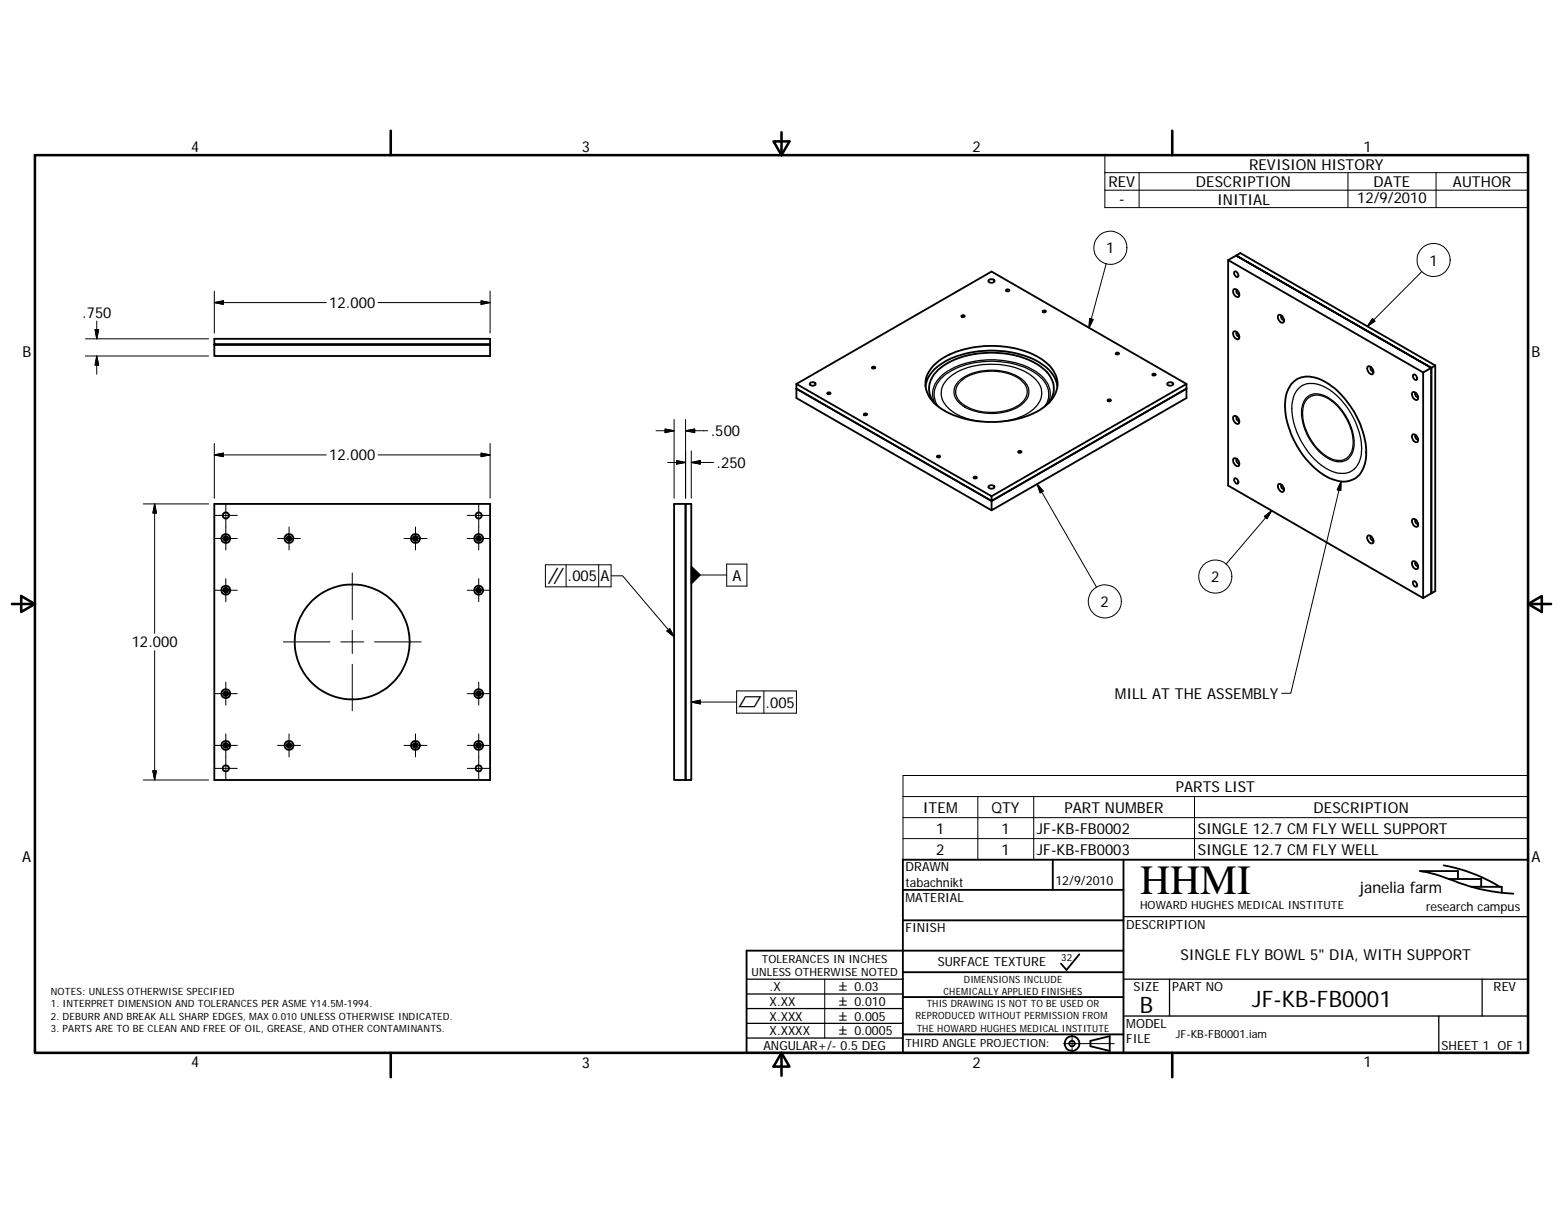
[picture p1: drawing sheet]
<svg xmlns="http://www.w3.org/2000/svg" width="279mm" height="216mm" viewBox="0 0 279 216" stroke-linecap="round" stroke-linejoin="round" font-family="sans-serif">
<g fill="none" stroke="#000" stroke-width=".33">
<path d="M171.9 56.4a.29 .29 0 0 1 .3-.1 .29 .29 0 0 1 .2 .3 .32 .32 0 0 1-.5-.2zM176.8 50.1a.6 .6 0 0 1 1 .2 .59 .59 0 0 1-.6 .2 .59 .59 0 0 1-.5-.4zM179.9 51.8a.26 .26 0 0 1 .3-.1 .26 .26 0 0 1 .1 .3 .27 .27 0 0 1-.3 .1 .27 .27 0 0 1-.1-.3zM186.4 55.5a.28 .28 0 0 1 .4 0 .28 .28 0 0 1 .1 .3 .28 .28 0 0 1-.3 0 .28 .28 0 0 1-.2-.3zM219.5 46.5v40.3l34.9 20.1M220.5 59.3a.86 .86 0 0 1 1 1.1 .51 .51 0 0 1-.5 .2 .51 .51 0 0 1-.4-.4l-.2-.5zM220.5 51.8a.73 .73 0 0 1 1 .8 .41 .41 0 0 1-.2 .5 .41 .41 0 0 1-.5-.2 1 1 0 0 1-.3-1.1zM220.6 48.6a.56 .56 0 0 1 .7 .2 .56 .56 0 0 1-.1 .7 .75 .75 0 0 1-.6-.9zM221.1 59.4a.44 .44 0 0 0 0 .5 .44 .44 0 0 0 .4 .2M221.1 51.8a.45 .45 0 0 0 0 .5 .45 .45 0 0 0 .4 .2M228.5 56.4a.83 .83 0 0 1 .9 .3 .83 .83 0 0 1 0 .9 .89 .89 0 0 1-.9-1.1zM229.1 56.4a.45 .45 0 0 0 0 .5 .45 .45 0 0 0 .4 .2"/>
<path d="M38.3 60.6h49.3v3h-49.3v-2h49.3h-49.3zM142.4 69.5l34.8 20M142.4 68.6v2.5l34.8 20.1M142.4 68.6l34.8 20.1M144.8 68.5a.52 .52 0 0 1 .6-.2 .52 .52 0 0 1 .4 .5 .6 .6 0 0 1-1-.2zM147.9 70.3a.26 .26 0 0 1 .3-.2 .26 .26 0 0 1 .1 .3l-.2 .1zM154.5 74a.29 .29 0 0 1 .3-.1 .29 .29 0 0 1 .2 .3 .29 .29 0 0 1-.4 0 .29 .29 0 0 1-.1-.2zM155.9 65.7a.29 .29 0 0 1 .3-.2 .29 .29 0 0 1 .2 .3 .31 .31 0 0 1-.3 .1 .31 .31 0 0 1-.2-.2zM165.4 69a6.6 6.6 0 0 1 4.1-4.7 18.4 18.4 0 0 1 16.4 .6 6 6 0 0 1 3.1 4.1M166.8 65.4a14.2 14.2 0 0 1 9.8-3.6 15.9 15.9 0 0 1 10.5 3.1 4.5 4.5 0 0 1 .4 7.1 14.9 14.9 0 0 1-10 3.4 15.6 15.6 0 0 1-10.3-3.2 4.5 4.5 0 0 1-.4-6.8zM187.5 72a4.2 4.2 0 0 0-1-6.1 16.1 16.1 0 0 0-12.8-2.5 10.9 10.9 0 0 0-6.9 3.8 4 4 0 0 0 .2 4.8M198 71.5a.26 .26 0 0 1 .4-.2 .26 .26 0 0 1 .1 .4 .28 .28 0 0 1-.3 0 .28 .28 0 0 1-.2-.2z"/>
<path d="M199.6 63a.23 .23 0 0 1 .3 0 .23 .23 0 0 1 0 .3 .23 .23 0 0 1-.3 .1 .23 .23 0 0 1 0-.4zM206 66.8a.28 .28 0 0 1 .4 0 .28 .28 0 0 1 .1 .3 .28 .28 0 0 1-.3 0 .28 .28 0 0 1-.2-.3zM208.7 68.5a.62 .62 0 0 1 1 .2 .59 .59 0 0 1-.6 .3 .59 .59 0 0 1-.4-.4zM212.1 68.6l-34.9-20.1-34.8 20.1M212.1 68.6v2.5l-34.9 20.1v-1.7M212.1 68.6l-34.9 20.1M220.5 74.4a.86 .86 0 0 1 1 1.1 .51 .51 0 0 1-.5 .2 .51 .51 0 0 1-.4-.4l-.2-.5zM221.1 74.5a.44 .44 0 0 0 0 .5 .44 .44 0 0 0 .4 .2M231 68.4a4.2 4.2 0 0 1 4.9-.7 15.3 15.3 0 0 1 8.3 14.2 4.4 4.4 0 0 1-2.9 4 6.4 6.4 0 0 1-5.4-1.6 16 16 0 0 1-6.2-12.3 5.5 5.5 0 0 1 1.3-3.6zM244.5 65.6a.86 .86 0 0 1 1 1 .51 .51 0 0 1-.6 .3 .51 .51 0 0 1-.3-.5l-.2-.5zM245.1 65.6a.42 .42 0 0 0 0 .5 .42 .42 0 0 0 .4 .2M252.5 77.7a.83 .83 0 0 1 .9 .3 .83 .83 0 0 1 0 1 .88 .88 0 0 1-.9-1.3z"/>
<path d="M252.5 70.1a.85 .85 0 0 1 .9 .4 .85 .85 0 0 1-.1 1 .98 .98 0 0 1-.8-1.4zM252.7 66.9a.6 .6 0 0 1 .5 .4 .6 .6 0 0 1-.1 .6 .7 .7 0 0 1-.4-1zM253.1 77.8a.45 .45 0 0 0 0 .5 .45 .45 0 0 0 .4 .2M253.1 70.2a.46 .46 0 0 0 0 .5 .46 .46 0 0 0 .4 .3M255.9 65.7l-1.5 .9M255.9 65.7v40.3l-1.5 .9v-40.3M256.6 65.3v40.3l-.7 .4v-40.3M256.6 65.3l-34.9-20.1-.7 .5 34.9 20-34.9-20-1.5 .8 34.9 20.1M256.6 65.3l-.7 .4M38.3 90.1h49.3v49.3h-49.3zM120.5 90.1h3.1v49.3h-1v-49.3v49.3h-2.1zM167.5 81.5a.27 .27 0 0 1 .4-.1 .27 .27 0 0 1 .1 .3 .27 .27 0 0 1-.3 .1 .27 .27 0 0 1-.2-.3z"/>
<path d="M174.1 85.2a.27 .27 0 0 1 .3 0 .27 .27 0 0 1 .2 .2 .27 .27 0 0 1-.3 .1 .27 .27 0 0 1-.2-.2zM176.8 86.9a.59 .59 0 0 1 1 .2 .6 .6 0 0 1-1.1-.1zM177.2 88.7v.8l34.9-20-34.9 20M182.1 80.6a.26 .26 0 0 1 .3 0 .26 .26 0 0 1 .1 .3 .24 .24 0 0 1-.3 0 .24 .24 0 0 1-.1-.3zM220.5 82a.84 .84 0 0 1 .9 .4 .84 .84 0 0 1 0 .9 1.02 1.02 0 0 1-.9-1.3zM220.6 85.6a.56 .56 0 0 1 .7 .2 .56 .56 0 0 1-.1 .7 .77 .77 0 0 1-.6-.9zM221.1 82a.44 .44 0 0 0 0 .5 .44 .44 0 0 0 .4 .3M228.5 86.6a.81 .81 0 0 1 1 .9 .42 .42 0 0 1-.4 .4 .42 .42 0 0 1-.4-.4l-.2-.4zM229.1 86.7a.44 .44 0 0 0 0 .4 .44 .44 0 0 0 .4 .3M244.5 95.8a.86 .86 0 0 1 1 1.1 .51 .51 0 0 1-.6 .2 .51 .51 0 0 1-.3-.5l-.2-.4zM245.1 95.9a.44 .44 0 0 0 0 .4 .44 .44 0 0 0 .4 .3M252.5 92.8a.84 .84 0 0 1 .9 .4 .84 .84 0 0 1 0 .9 .9 .9 0 0 1-.9-1.3z"/>
<path d="M253.1 92.9a.45 .45 0 0 0 0 .5 .45 .45 0 0 0 .4 .2M252.5 100.4a.72 .72 0 0 1 1 .8 .41 .41 0 0 1-.2 .5 .41 .41 0 0 1-.6-.2 1.04 1.04 0 0 1-.2-1.1zM252.6 103.9a.56 .56 0 0 1 .6 .3 .56 .56 0 0 1-.1 .7 .76 .76 0 0 1-.5-1zM253.1 100.5a.46 .46 0 0 0 0 .4 .46 .46 0 0 0 .4 .3M161.4 159h39.4M188.2 153.6v5.4M200.8 153.6v34.6M258.1 154.7a29.9 29.9 0 0 1 10 3.8M259 157.1h5.8v1.4M260.6 157.1v-1.4h-6.7l.5 .1a53.9 53.9 0 0 1 8 2.5l4.2 1 3.9 .4M263 158.5h5.5v1.1M161.4 173.8h39.4"/>
<path d="M161.4 178.2h39.4M161.4 164.5h39.4M192.9 170.6l-2.3 2.8-.9-1.2M200.8 169.9h-67.3v18.3h139.7v-34.6h-111.8v34.6M161.4 184.9h39.4M194.9 186l3.5-.8v2.6l-3.5-.8z"/>
<circle cx="40.4" cy="96.2" r=".79"/>
<circle cx="40.4" cy="96.2" r=".29"/>
<circle cx="40.4" cy="96.2" r=".41"/>
<circle cx="40.4" cy="92.1" r=".54"/>
<circle cx="51.7" cy="96.2" r=".8"/>
<circle cx="51.7" cy="96.2" r=".29"/>
<circle cx="51.7" cy="96.2" r=".41"/>
<circle cx="74.2" cy="96.2" r=".42"/>
<circle cx="74.3" cy="96.2" r=".8"/>
<circle cx="74.3" cy="96.2" r=".29"/>
<circle cx="85.6" cy="96.2" r=".42"/>
<circle cx="85.6" cy="96.2" r=".8"/>
<circle cx="85.6" cy="96.2" r=".29"/>
<circle cx="85.6" cy="92.1" r=".54"/>
<circle cx="40.4" cy="105.5" r=".79"/>
<circle cx="40.4" cy="105.5" r=".4"/>
<circle cx="40.4" cy="105.5" r=".29"/>
<circle cx="63" cy="114.7" r="10.3"/>
<circle cx="85.5" cy="105.5" r=".41"/>
<circle cx="85.6" cy="105.5" r=".8"/>
<circle cx="85.6" cy="105.5" r=".29"/>
<circle cx="40.4" cy="133.2" r=".79"/>
<circle cx="40.4" cy="124" r=".79"/>
<circle cx="40.4" cy="124" r=".29"/>
<circle cx="40.4" cy="133.2" r=".29"/>
<circle cx="40.4" cy="133.2" r=".41"/>
<circle cx="40.4" cy="124" r=".41"/>
<circle cx="40.4" cy="137.3" r=".54"/>
<circle cx="51.7" cy="133.2" r=".8"/>
<circle cx="51.7" cy="133.2" r=".29"/>
<circle cx="51.7" cy="133.2" r=".41"/>
<circle cx="74.2" cy="133.2" r=".42"/>
<circle cx="74.3" cy="133.2" r=".8"/>
<circle cx="74.3" cy="133.2" r=".29"/>
<circle cx="85.6" cy="133.2" r=".42"/>
<circle cx="85.6" cy="124" r=".42"/>
<circle cx="85.6" cy="124" r=".8"/>
<circle cx="85.6" cy="133.2" r=".8"/>
<circle cx="85.6" cy="124" r=".29"/>
<circle cx="85.6" cy="133.2" r=".29"/>
<circle cx="85.6" cy="137.3" r=".54"/>
<circle cx="191.6" cy="186.5" r="1.31"/>
<circle cx="191.6" cy="186.5" r=".49"/>
</g>
<g fill="none" stroke="#000" stroke-width=".18">
<path d="M197.5 27.7h75.7v9.4h-75.7zM197.5 30.9h75.7M197.5 34h75.7M203.6 30.9v6.2M241 30.9v6.2M256.7 30.9v6.2M17 58.9h.6l-.3 1.7zM17.3 57.4v3.2M38.3 54.1l1.6-.3v.6zM38.3 52v7.5M58.3 54.1h-20M67.6 54.1h20"/>
<path d="M86 53.8l1.6 .3-1.6 .3zM87.6 52v7.5M194.8 56.9l.6 .2-.7 1.5zM197.7 47.1l-3 11.5M245.3 56.9l.5 .5-1.4 .9zM254.2 48.5l-9.8 9.8M15.3 60.6h22M15.3 63.6h22M17.3 63.6l.3 1.7h-.6zM17.3 63.6v3.3M38.3 79.2v9.8M87.6 79.2v9.8"/>
<path d="M117.3 77h3.2M118.9 76.7l1.6 .3-1.6 .3zM120.5 75v14M122.6 77l1.6-.3v.6zM122.6 75v14M126.5 77h-3.9M25.6 90.1h11.7M27.6 90.1v23.1M27.6 90.1l.4 1.6h-.7zM38.3 92.1h4.1M38.3 96.2h4.1M38.3 81.3l1.6-.3v.6z"/>
<path d="M38.3 81.3h20M40.2 95.9a.39 .39 0 0 1 .5 .3 .39 .39 0 0 1-.5 .4M40.4 90.1v8.2M49.6 96.2h4.1M51.5 95.9a.39 .39 0 0 1 .5 .3 .39 .39 0 0 1-.5 .4M51.7 94.2v4.1M72.2 96.2h4.1M74.1 95.9a.39 .39 0 0 1 .6 .3 .39 .39 0 0 1-.6 .4M74.3 94.2v4.1M83.5 96.2h4.1M83.5 92.1h4.1M85.4 95.9a.39 .39 0 0 1 .6 .3 .39 .39 0 0 1-.6 .4"/>
<path d="M85.6 90.1v8.2M86 81l1.6 .3-1.6 .3zM87.6 81.3h-20M119.3 82.7h3.3M120.9 82.3l1.7 .4-1.7 .3zM123.6 82.7l1.6-.4v.7zM123.6 82.7h4M123.6 80.6v8.4M185.4 86.5l1.1 1.3-.6 .3zM185.4 86.5l10.6 18.4M226 92.3l1.3-1-.8 1.4zM227.3 91.3l-8.1 9.5"/>
<path d="M239.7 86.1l-9 37.8h-1.6M239.7 86.1v1.6l-.7-.2zM27.6 116.3v23.1M38.3 105.5h4.1M40.2 105.2a.39 .39 0 0 1 .5 .3 .39 .39 0 0 1-.5 .3M40.4 103.4v4.1M50.7 114.7h8.3M60.9 114.7h4.1M63 102.4v8.3M63 112.7v4.1M63 118.7v8.3M67 114.7h8.3"/>
<path d="M83.5 105.5h4.1M85.4 105.2a.39 .39 0 0 1 .6 .3 .39 .39 0 0 1-.6 .3M85.6 103.4v4.1M97.5 100.9h11.7v4h-11.7zM101.2 100.9v4M107 100.9v4M109.2 102.9h2.1l9.2 10.9M119.2 112.8l.5-.4 .8 1.4zM125.2 102.8h4.7M129.9 100.8h3.6v4h-3.6zM25.6 139.4h11.7M27.3 137.8h.7l-.4 1.6z"/>
<path d="M38.3 137.3h4.1M38.3 133.2h4.1M38.3 124h4.1M40.2 123.7a.39 .39 0 0 1 .5 .3 .39 .39 0 0 1-.5 .3M40.2 132.9a.39 .39 0 0 1 .5 .3 .39 .39 0 0 1-.5 .4M40.4 121.9v4.1M40.4 131.2v8.2M49.6 133.2h4.1M51.5 132.9a.39 .39 0 0 1 .5 .3 .39 .39 0 0 1-.5 .4M51.7 131.2v4.1M72.2 133.2h4.1M74.1 132.9a.39 .39 0 0 1 .6 .3 .39 .39 0 0 1-.6 .4"/>
<path d="M74.3 131.2v4.1M83.5 133.2h4.1M83.5 124h4.1M83.5 137.3h4.1M85.4 123.7a.39 .39 0 0 1 .6 .3 .39 .39 0 0 1-.6 .3M85.4 132.9a.39 .39 0 0 1 .6 .3 .39 .39 0 0 1-.6 .4M85.6 121.9v4.1M85.6 131.2v8.2M123.6 125.5l1.6-.4v.7zM123.6 125.5h8.1M131.7 123.5h10.7v4h-10.7zM136.5 123.5v4"/>
<path d="M161.4 138.6h111.8v15h-111.8zM161.4 142.4h111.8M161.4 146.1h111.8M161.4 149.9h111.8M174.8 142.4v11.2M184.8 142.4v11.2M213.5 142.4v11.2M147.4 175v10.5M190.1 186.5h9.1M191.6 185v3"/>
<circle cx="198.5" cy="44.3" r="2.96"/>
<circle cx="256.3" cy="46.5" r="2.96"/>
<circle cx="197.5" cy="107.5" r="2.96"/>
<circle cx="217.2" cy="103.1" r="2.96"/>
</g>
<g fill="none" stroke="#000" stroke-width=".23">
<path d="M167.2 72.2a3.9 3.9 0 0 1 1-4.9 14.5 14.5 0 0 1 11.5-2.8 10.9 10.9 0 0 1 7.1 3.4 3.7 3.7 0 0 1 .4 4.3M167.7 72.6a3.9 3.9 0 0 1 1.1-5.5 15.3 15.3 0 0 1 13-1.9 7.8 7.8 0 0 1 5.5 4.2 3.7 3.7 0 0 1-.5 3.2M171.4 68.1a9.7 9.7 0 0 1 9.4-1.3 4.2 4.2 0 0 1 3.1 2.9 3.3 3.3 0 0 1-2.1 3.2 10.5 10.5 0 0 1-9.7-.4 2.73 2.73 0 0 1-.9-4.1zM171.7 68.2a9.2 9.2 0 0 1 8.2-1.5 4.8 4.8 0 0 1 3.7 2.9 3.2 3.2 0 0 1-2.3 3.3 9.6 9.6 0 0 1-9.5-.9 2.43 2.43 0 0 1-.1-3.8zM175.5 75.4a9.2 9.2 0 0 1-6.6-3.2 3.4 3.4 0 0 1 1-4.9 13.3 13.3 0 0 1 11.1-1.7 7.2 7.2 0 0 1 5 3.6 3.8 3.8 0 0 1-2 4.5 11.3 11.3 0 0 1-5 1.7M232 69.6a3.9 3.9 0 0 1 5-.4 13.5 13.5 0 0 1 6.4 11.4 3.6 3.6 0 0 1-3.2 4 7.6 7.6 0 0 1-5.7-3 13.2 13.2 0 0 1-3.5-9.5l.4-1.6zM233.7 71.3a2.89 2.89 0 0 1 3.6-.1 9.9 9.9 0 0 1 4.6 8.5 2.64 2.64 0 0 1-1.5 2.4 2.64 2.64 0 0 1-2.8-.3 9.7 9.7 0 0 1-4.7-8.7l.3-1zM233.7 70.9a3.2 3.2 0 0 1 3.8 .2 10.1 10.1 0 0 1 4.5 8.9 2.68 2.68 0 0 1-4.1 2.2 10.1 10.1 0 0 1-5.2-9.3l.3-1zM133.5 177.7h27.9M133.5 175h27.9M200.8 163.8h72.4M200.8 175h72.4"/>
<path d="M209.1 175v6.6M264.9 175v6.6M133.5 185.5h27.9M133.5 182.9h27.9M133.5 180.3h27.9M200.8 181.6h72.4M257.2 181.6v6.6"/>
</g>
<g fill="none" stroke="#000" stroke-width=".46">
<path d="M6.2 27.7h267v160.5h-267zM69.8 23.4v4.3M138.3 25.3h2.8l-1.4 2.4zM139.7 23.6v4.1M209.5 23.4v4.3M2.1 108h4.1M3.8 106.5l2.4 1.5-2.4 1.4zM273.2 108l2.4-1.5v2.9zM273.2 108h4.1M69.8 188.2v4.3M139.7 188.2l1.4 2.4h-2.8zM139.7 188.2v4.1"/>
<path d="M209.5 188.2v4.3"/>
</g>
<g fill="#000" stroke="#000" stroke-width=".18">
<path d="M17 58.9h.6l-.3 1.7zM38.3 54.1l1.6-.3v.6zM86 53.8l1.6 .3-1.6 .3zM194.8 56.9l.6 .2-.7 1.5zM245.3 56.9l.5 .5-1.4 .9zM17.3 63.6l.3 1.7h-.6zM118.9 76.7l1.6 .3-1.6 .3zM122.6 77l1.6-.3v.6zM27.6 90.1l.4 1.6h-.7zM38.3 81.3l1.6-.3v.6zM86 81l1.6 .3-1.6 .3zM120.9 82.3l1.7 .4-1.7 .3z"/>
<path d="M123.6 82.7l1.6-.4v.7zM185.4 86.5l1.1 1.3-.6 .3zM226 92.3l1.3-1-.8 1.4zM239.7 86.1v1.6l-.7-.2zM119.2 112.8l.5-.4 .8 1.4zM123.6 101.2l1.6 1.6-1.6 1.6zM27.3 137.8h.7l-.4 1.6zM123.6 125.5l1.6-.4v.7z"/>
</g>
<text font-size="7.4" x="203.8" y="159.7">HHMI</text>
<g font-size="4.1">
<text x="203.7" y="181">B</text>
<text x="223.8" y="180">JF-KB-FB0001</text>
</g>
<text font-size="2.8" x="243.1" y="159.6">janelia farm</text>
<g font-size="2.7">
<text x="34.2" y="27.1">4</text>
<text x="104" y="27.1">3</text>
<text x="173.9" y="27.1">2</text>
<text x="243.7" y="27.1">1</text>
<text x="198.1" y="33.4">REV</text>
<text x="213.8" y="33.4">DESCRIPTION</text>
<text x="223.3" y="30.3">REVISION HISTORY</text>
<text x="245.5" y="33.4">DATE</text>
<text x="259.7" y="33.4">AUTHOR</text>
<text x="200.1" y="36.4">-</text>
<text x="217.6" y="36.6">INITIAL</text>
<text x="242.6" y="36.4">12/9/2010</text>
<text x="197.7" y="45.3">1</text>
<text x="255.5" y="47.5">1</text>
<text x="14.7" y="56.9">.750</text>
<text x="58.8" y="55.1">12.000</text>
<text x="4" y="63.8">B</text>
<text x="273.8" y="63.8">B</text>
<text x="127" y="78">.500</text>
<text x="58.8" y="82.3">12.000</text>
<text x="128.1" y="83.7">.250</text>
<text x="101.5" y="103.9">.005</text>
<text x="107.3" y="103.9">A</text>
<text x="130.9" y="103.8">A</text>
<text x="216.5" y="104.1">2</text>
<text x="196.7" y="108.5">2</text>
<text x="23.5" y="115.7">12.000</text>
<text x="199.3" y="124.9">MILL AT THE ASSEMBLY</text>
<text x="136.8" y="126.4">.005</text>
<text x="210.2" y="141.5">PARTS LIST</text>
<text x="165" y="145.2">ITEM</text>
<text x="167.3" y="149">1</text>
<text x="177.2" y="145.2">QTY</text>
<text x="179" y="149">1</text>
<text x="185.3" y="149">JF-KB-FB0002</text>
<text x="190.3" y="145.2">PART NUMBER</text>
<text x="214.1" y="149">SINGLE 12.7 CM FLY WELL SUPPORT</text>
<text x="234.8" y="145.2">DESCRIPTION</text>
<text x="3.9" y="154.1">A</text>
<text x="167.3" y="152.8">2</text>
<text x="179" y="152.7">1</text>
<text x="185.3" y="152.8">JF-KB-FB0003</text>
<text x="214.1" y="152.8">SINGLE 12.7 CM FLY WELL</text>
<text x="273.8" y="154.1">A</text>
<text x="211" y="171.6">SINGLE FLY BOWL 5&quot; DIA, WITH SUPPORT</text>
<text x="34.2" y="190.8">4</text>
<text x="104" y="190.8">3</text>
<text x="173.9" y="190.8">2</text>
<text x="243.7" y="190.8">1</text>
</g>
<g font-size="2.6">
<text x="97.8" y="104.4">∥</text>
<text x="132" y="126.4">⏥</text>
</g>
<g font-size="2.3">
<text x="161.9" y="155.7">DRAWN</text>
<text x="161.9" y="158.5">tabachnikt</text>
<text x="161.9" y="161.2">MATERIAL</text>
<text x="188.7" y="158.2">12/9/2010</text>
<text x="161.9" y="166.6">FINISH</text>
<text x="201.3" y="166">DESCRIPTION</text>
<text x="254.9" y="162.8">research campus</text>
<text x="167.6" y="172.6">SURFACE TEXTURE</text>
<text x="137.6" y="177.1">.X</text>
<text x="137.6" y="179.7">X.XX</text>
<text x="202.6" y="177.2">SIZE</text>
<text x="209.5" y="177.2">PART NO</text>
<text x="267" y="177.1">REV</text>
<text x="137.6" y="182.4">X.XXX</text>
<text x="137.6" y="185">X.XXXX</text>
<text x="201.3" y="183.7">MODEL</text>
<text x="136.5" y="187.7">ANGULAR+/- 0.5 DEG</text>
<text x="201.3" y="186.4">FILE</text>
<text x="257.7" y="187.6">SHEET 1 OF 1</text>
</g>
<g font-size="2.1">
<text x="150" y="177.2">± 0.03</text>
<text x="150" y="179.8">± 0.010</text>
<text x="150" y="182.4">± 0.005</text>
<text x="150" y="185.1">± 0.0005</text>
</g>
<g font-size="2">
<text x="203.8" y="162.5">HOWARD HUGHES MEDICAL INSTITUTE</text>
<text x="136.2" y="172.1">TOLERANCES IN INCHES</text>
<text x="134.4" y="174.5">UNLESS OTHERWISE NOTED</text>
<text x="210.2" y="185.6">JF-KB-FB0001.iam</text>
<text x="161.9" y="187.2">THIRD ANGLE PROJECTION:</text>
</g>
<g font-size="1.8">
<text x="189.7" y="171.8">32</text>
<text x="9.1" y="177.9">NOTES: UNLESS OTHERWISE SPECIFIED</text>
<text x="168.7" y="177.8">CHEMICALLY APPLIED FINISHES</text>
<text x="172.3" y="175.6">DIMENSIONS INCLUDE</text>
<text x="9.1" y="180.1">1. INTERPRET DIMENSION AND TOLERANCES PER ASME Y14.5M-1994.</text>
<text x="9.1" y="182.2">2. DEBURR AND BREAK ALL SHARP EDGES, MAX 0.010 UNLESS OTHERWISE INDICATED.</text>
<text x="9.1" y="184.4">3. PARTS ARE TO BE CLEAN AND FREE OF OIL, GREASE, AND OTHER CONTAMINANTS.</text>
<text x="163.7" y="182.2">REPRODUCED WITHOUT PERMISSION FROM</text>
<text x="163.9" y="184.4">THE HOWARD HUGHES MEDICAL INSTITUTE</text>
<text x="165.7" y="180">THIS DRAWING IS NOT TO BE USED OR</text>
</g>
</svg>
